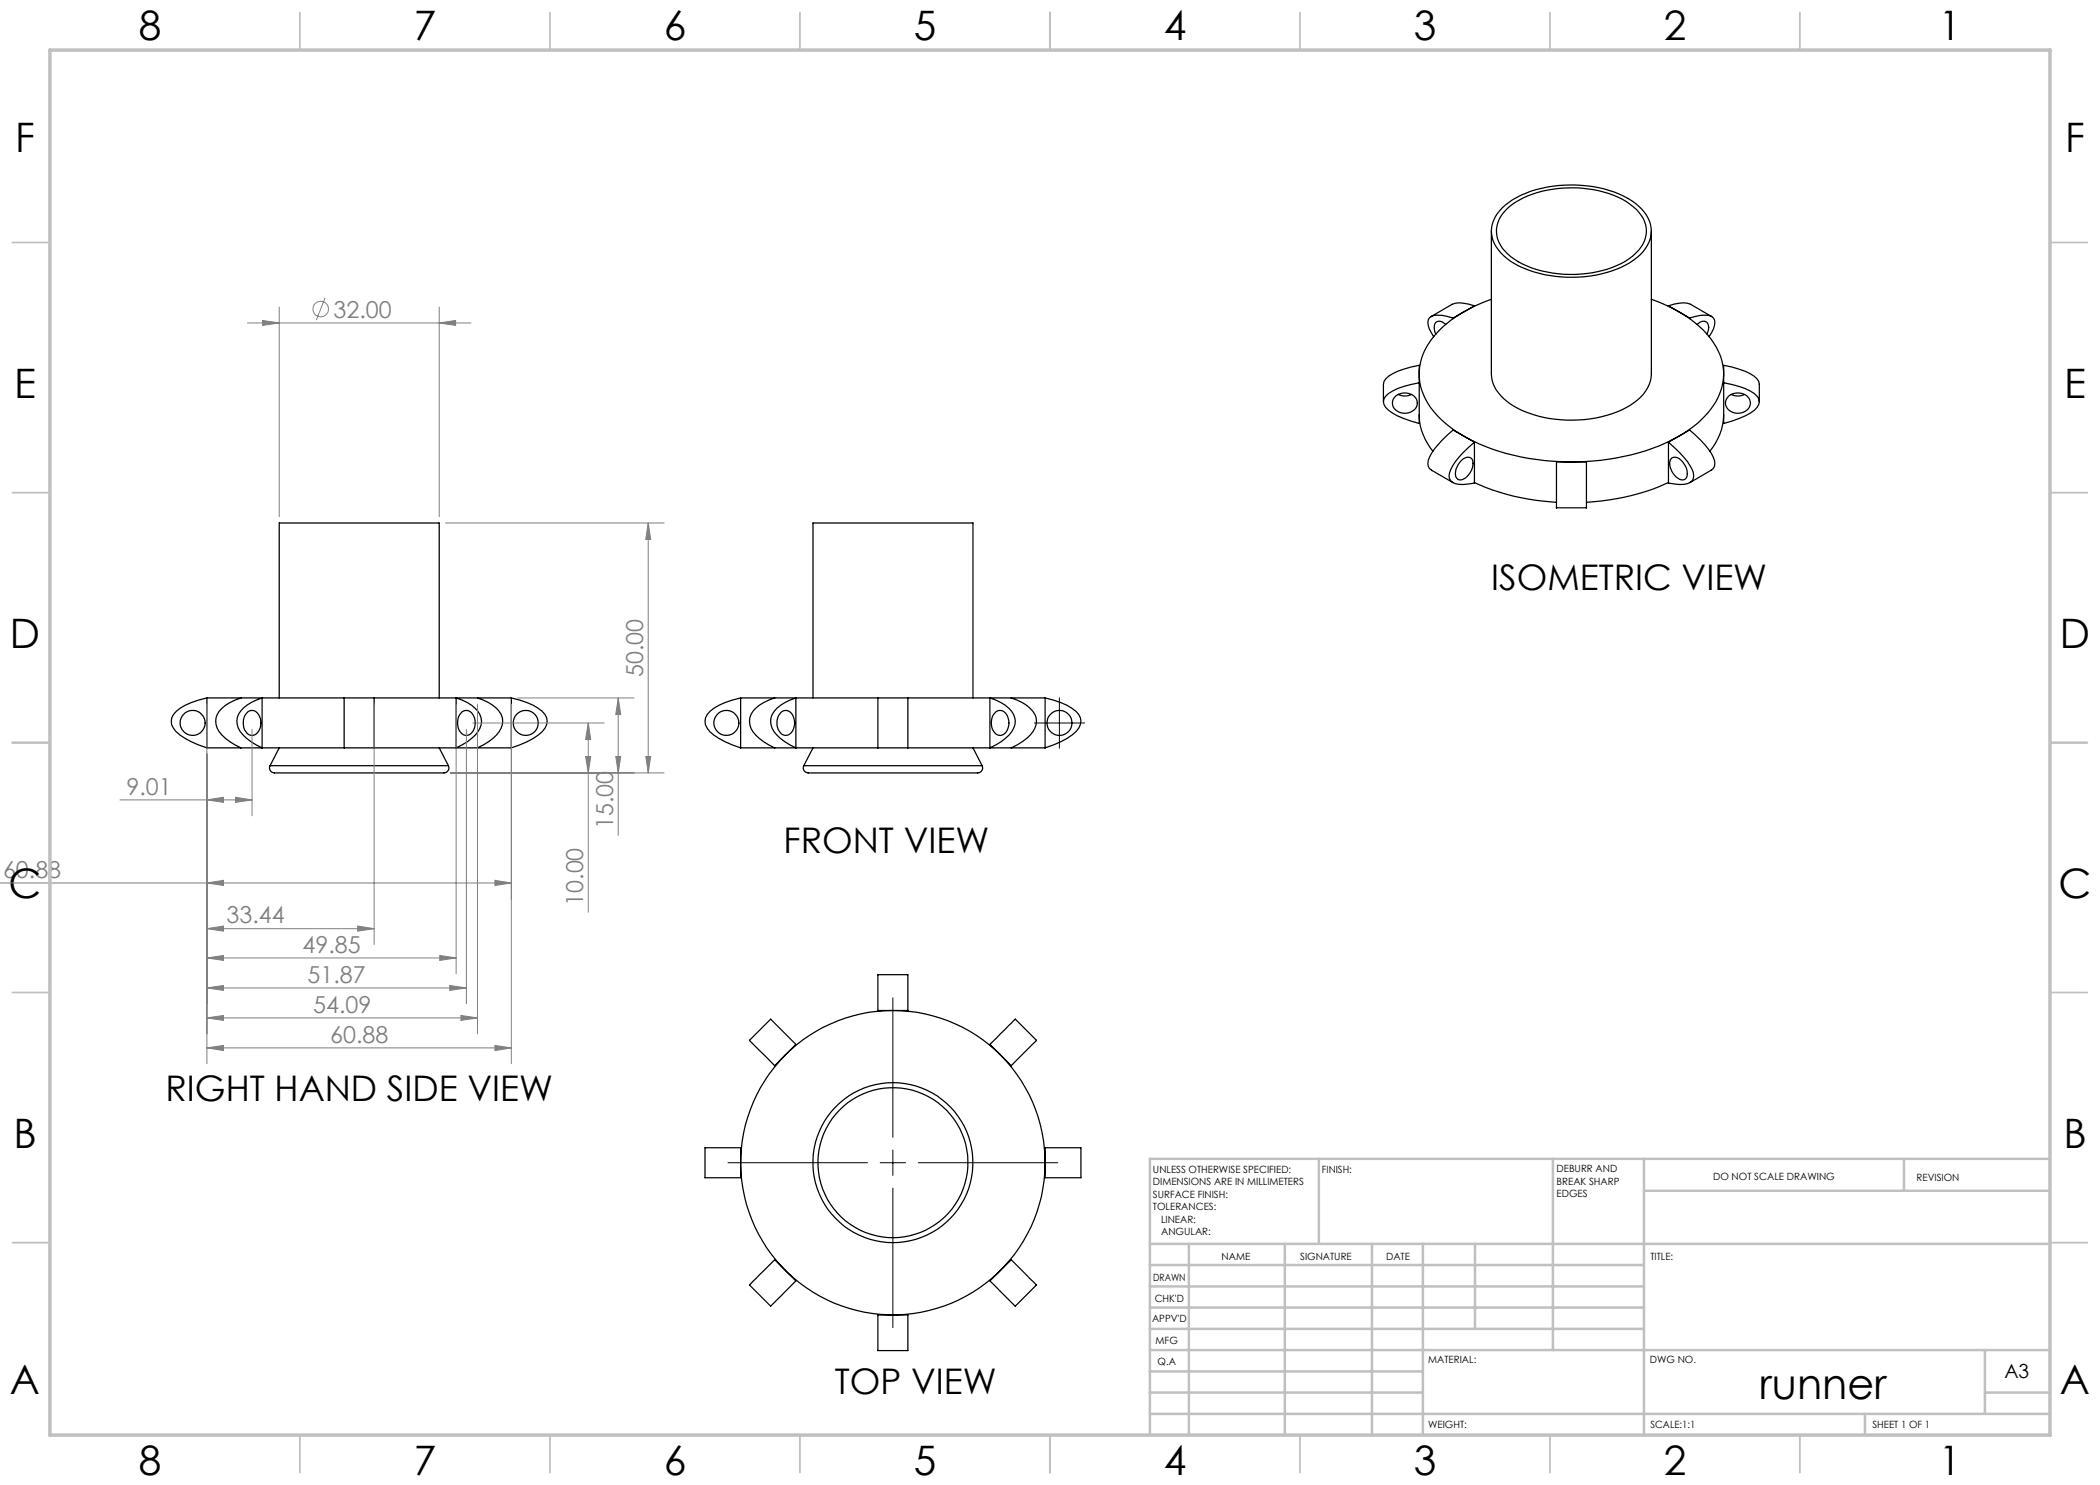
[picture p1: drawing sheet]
<svg xmlns="http://www.w3.org/2000/svg" width="420mm" height="297mm" viewBox="0 0 420 297" stroke-linecap="round" stroke-linejoin="round" font-family="sans-serif">
<g fill="none" stroke="#000" stroke-width=".25">
<path d="M298.3 46.2v28.6a7.5 7.5 0 0 0 3.9 6.1 24.3 24.3 0 0 0 18.1 2.5 15.1 15.1 0 0 0 8.8-5.2 5.8 5.8 0 0 0 1.2-3.4v-28.6M298.3 59.9a25.3 25.3 0 0 0-12 8 11.1 11.1 0 0 0 .5 14.4 27.7 27.7 0 0 0 13 8 49.4 49.4 0 0 0 33.3-1.7 20.5 20.5 0 0 0 10.5-9.1 11.1 11.1 0 0 0-2.1-12.6 26.2 26.2 0 0 0-11.2-7M300.5 41.6a19.8 19.8 0 0 1 13.5-4.6 21.6 21.6 0 0 1 13.1 3.7 6.7 6.7 0 0 1 3 7 9.8 9.8 0 0 1-5.8 5.7 25 25 0 0 1-22.1-1.1 7.3 7.3 0 0 1-3.9-6.9l.2-.7a7.4 7.4 0 0 1 2-3.1zM301.1 42a17.7 17.7 0 0 1 11.9-4.4 20.9 20.9 0 0 1 13 3.2 6.2 6.2 0 0 1 3.1 6.8 10 10 0 0 1-6.6 5.9 23.6 23.6 0 0 1-18.8-1.2 7.5 7.5 0 0 1-4.4-5.8 5.9 5.9 0 0 1 1.8-4.5zM279.1 79.2a2.72 2.72 0 0 1 4.3 1.1 2.32 2.32 0 0 1-3.1 2.3 1.93 1.93 0 0 1-1.7-1.3 1.93 1.93 0 0 1 .5-2.1zM279.6 78.9l1.1 .3 1-.1 .6-.2M283.8 76.5a16.3 16.3 0 0 0-6.1 2.2 1.87 1.87 0 0 0 0 3.3 14.7 14.7 0 0 0 6.1 2.7v-11.6a12.2 12.2 0 0 0-6.7 2.7l-.3 .5-.1 .6v3.5M289.1 64.9a1.32 1.32 0 0 0-2.2-.1v1.1l.3 .9M290.4 60.9l-4.2 2.4M290.5 60.9a3 3 0 0 1 2.2-.3l2.2 .6M290.6 63.6a6.9 6.9 0 0 0-4.3-.4 1.42 1.42 0 0 0-.7 1.9l.3 .7 .8 1.5M290.6 63.6v.1"/>
<path d="M294.9 61.2v.1M294.9 61.2l-4.3 2.4M333.7 61.2v.1M333.7 61.2l4.2 2.4M337.9 63.6a6.9 6.9 0 0 1 4.4-.4 1.45 1.45 0 0 1 .6 1.9l-.2 .7-.9 1.5M337.9 63.6v.1M338.1 60.9a5.4 5.4 0 0 0-4.4 .3M338.1 60.9l4.2 2.4M339.4 64.9a1.32 1.32 0 0 1 2.2-.1l.1 .7-.3 1.3M344.7 76.5a16.4 16.4 0 0 1 6.1 2.2 1.89 1.89 0 0 1 .1 3.3 15.5 15.5 0 0 1-6.2 2.7v-11.6a12.2 12.2 0 0 1 6.7 2.7l.4 .5 .1 .6v3.5M345.7 79.2a2.72 2.72 0 0 1 4.3 1.1 2.32 2.32 0 0 1-3.1 2.3 1.96 1.96 0 0 1-1.7-1.3 1.96 1.96 0 0 1 .5-2.1zM346.3 78.9l1 .3 1-.1 .6-.2"/>
<path d="M283.8 83a11.3 11.3 0 0 0 2.8 7.2M292.1 92.3a1.45 1.45 0 0 1 2.4-.3 3.4 3.4 0 0 1-2.4 4 1.2 1.2 0 0 1-1-1.7l.4-1.2zM292.7 90.5l2.2-2.1v8.2a6.9 6.9 0 0 1-4.4-.1 1.8 1.8 0 0 1-.3-2.6 12.3 12.3 0 0 1 2.5-3.4zM294.9 96.5a44.5 44.5 0 0 0 16.4 4M294.9 88.4l-4.3-2.4a16.3 16.3 0 0 0-5 6.1 1.61 1.61 0 0 0 .7 1.9l4.3 2.5M311.3 92.4h6v9.2h-6zM333.7 96.5a45.4 45.4 0 0 1-16.4 4M333.7 88.4l1.2 1.1a12.1 12.1 0 0 1 3.8 5 1.75 1.75 0 0 1-1.9 2.4h-.9l-2.2-.3zM333.7 88.4l4.2-2.4a17.1 17.1 0 0 1 4.8 5.4 1.8 1.8 0 0 1-.5 2.6l-4.2 2.5M334.2 91.8a1.53 1.53 0 0 1 2.3 .5 3.1 3.1 0 0 1 .7 3.3 1.31 1.31 0 0 1-2-.2 3.1 3.1 0 0 1-1-3.6zM344.7 83a11.5 11.5 0 0 1-2.7 7.2M41.4 139.6h6.8"/>
<path d="M41.4 139.6a11.3 11.3 0 0 0-6.7 3.3 2.55 2.55 0 0 0 .5 3.4 15.3 15.3 0 0 0 6.2 3.3M41.4 139.6v10M48.2 139.6a7.5 7.5 0 0 0-4.7 3.3 3.6 3.6 0 0 0 .9 4.1 11.9 11.9 0 0 0 3.8 2.6M48.2 139.6h4.2M52.4 139.6h16.4M52.4 139.6a7.1 7.1 0 0 0-5 3.9 4.1 4.1 0 0 0 1.9 4.2l1.9 1.3 1.2 .6M52.4 139.6v10M55.8 139.6v-35h32v35M68.8 139.6v10M68.8 139.6h6M74.8 139.6h16.4M74.8 139.6v10"/>
<path d="M91.2 139.6a7.5 7.5 0 0 1 4.8 3.3 3.5 3.5 0 0 1-.9 4.1 11.6 11.6 0 0 1-3.9 2.6M91.2 139.6h4.3M91.2 139.6v10M95.5 139.6h6.8M95.5 139.6a7.1 7.1 0 0 1 5 3.9 4.3 4.3 0 0 1-1.9 4.2l-1.9 1.3-1.2 .6M102.3 139.6a11.2 11.2 0 0 1 6.7 3.3 2.52 2.52 0 0 1-.6 3.4 14.5 14.5 0 0 1-6.1 3.3M102.3 139.6v10M148.1 139.6h6.8M148.1 139.6a11.3 11.3 0 0 0-6.6 3.3 2.55 2.55 0 0 0 .5 3.4 15.3 15.3 0 0 0 6.1 3.3M148.1 139.6v10M154.9 139.6a7.5 7.5 0 0 0-4.7 3.3 3.6 3.6 0 0 0 .9 4.1 11.9 11.9 0 0 0 3.8 2.6M154.9 139.6h4.3"/>
<path d="M159.2 139.6h16.4M159.2 139.6a7.1 7.1 0 0 0-5 3.9 4.1 4.1 0 0 0 1.9 4.2l1.9 1.3 1.2 .6M159.2 139.6v10M162.6 139.6v-35h32v35M175.6 139.6v10M175.6 139.6h6M181.6 139.6h16.4M181.6 139.6v10M198 139.6a7.5 7.5 0 0 1 4.7 3.3 3.5 3.5 0 0 1-.9 4.1 11.6 11.6 0 0 1-3.8 2.6M198 139.6v10M198 139.6h4.2M202.2 139.6h6.8"/>
<path d="M202.2 139.6a7.1 7.1 0 0 1 5 3.9 4.3 4.3 0 0 1-1.8 4.2l-2 1.3-1.2 .6M209 139.6a11.2 11.2 0 0 1 6.7 3.3 2.52 2.52 0 0 1-.5 3.4 14.5 14.5 0 0 1-6.2 3.3M209 139.6v10M41.4 149.6h6.8M48.2 149.6h4.2M49.4 142.6a1.47 1.47 0 0 1 1.4-.5 1.47 1.47 0 0 1 1.1 1.2 2.71 2.71 0 0 1-1.3 3.8 2.1 2.1 0 0 1-2-2.5l.1-.5a2.37 2.37 0 0 1 .7-1.5zM52.4 149.6h16.4M54 153.1a1.16 1.16 0 0 0 .3 1.3 1.16 1.16 0 0 0 1.3 .2h26.1a47.8 47.8 0 0 0 7.6-.2l.4-.5v-.8M54 153.1h35.7M55.8 149.6l-1.8 3.5M68.8 149.6h6M74.8 149.6h16.4"/>
<path d="M87.8 149.6l1.9 3.5M91.2 149.6h4.3M92.2 142.6a1.47 1.47 0 0 1 1.5-.5 1.47 1.47 0 0 1 1.1 1.2 2.71 2.71 0 0 1-1.4 3.8 2.1 2.1 0 0 1-1.9-2.5v-.5a2.37 2.37 0 0 1 .7-1.5zM95.5 149.6h6.8M148.1 149.6h6.8M154.9 149.6h4.3M156.1 142.6a1.56 1.56 0 0 1 1.7-.4 1.56 1.56 0 0 1 1 1.5 2.6 2.6 0 0 1-1.5 3.4 2.1 2.1 0 0 1-1.9-2.5l.2-1.3zM159.2 149.6h16.4M160.8 153.1a1.13 1.13 0 0 0 .2 1.2 1.13 1.13 0 0 0 1.2 .3h32.4a1.71 1.71 0 0 0 1.9-.7l-.1-.8M160.8 153.1h35.6M162.6 149.6l-1.8 3.5M175.6 149.6h6"/>
<path d="M181.6 149.6h16.4M194.6 149.6l1.8 3.5M198 149.6h4.2M199 142.6a1.56 1.56 0 0 1 1.7-.4 1.56 1.56 0 0 1 .9 1.5 2.6 2.6 0 0 1-1.4 3.4 2.1 2.1 0 0 1-1.9-2.5v-.5a2.37 2.37 0 0 1 .7-1.5zM202.2 149.6h6.8M175.6 194.9h6v7.2h-6zM154.1 203.8l5.1 5.1-4.3 4.2-5-5zM202.7 204.1l.4-.3 4.2 4.3-5.1 5-4.2-4.2zM141 229.5h7.1v6h-7.1zM209 229.5h7.2v6h-7.2zM151.9 255l3-3 4.3 4.2-5.1 5-4.2-4.2zM198 256.2l4.2-4.2 5.1 5-4.2 4.2z"/>
<path d="M175.6 263h6v7.1h-6z"/>
<circle cx="38.5" cy="144.6" r="2.5"/>
<circle cx="105.1" cy="144.6" r="2.49"/>
<circle cx="145.3" cy="144.6" r="2.51"/>
<circle cx="211.9" cy="144.6" r="2.49"/>
<circle cx="178.6" cy="232.5" r="30.4"/>
<circle cx="178.6" cy="232.5" r="16"/>
<circle cx="178.6" cy="232.5" r="15"/>
</g>
<g fill="none" stroke="#808080" stroke-width=".2">
<path d="M65 59.6l-1.7 4.4M49.5 64.6h44.7M52.5 64.1l3.3 .5-3.3 .5zM55.8 61.4v41.9M87.8 64.6l3.3-.5v1zM87.8 61.4v41.9M89.1 104.6h43.7M129.6 104.6l.5 3.3h-.9zM129.6 104.6v50M103.5 139.6h23.3M123.6 139.6l.5 3.3h-.9zM123.6 139.6v27.5"/>
<path d="M24 160h26.4M41.4 160l3.3-.5v1zM41.4 140.9v71.9M47.1 159.5l3.3 .5-3.3 .5zM50.4 145.9v17.3M74.8 140.9v48M90.1 154.6h42.7M91.2 140.9v53.9M93.3 145.9v54.9M94.5 144.6h26.3M95.5 140.9v65.9M102.3 140.9v71.9"/>
<path d="M117.1 151.3h1l-.4 3.3zM117.7 144.6l.4 3.3h-1zM117.7 144.6v37.9M123.2 151.3h.9l-.5 3.3zM129.2 151.3h.9l-.5 3.3zM0 176.6h102.3M41.4 176.6l3.3-.5v1zM99 176.1l3.3 .5-3.3 .5zM41.4 185.7l3.3-.5v1zM41.4 191.6l3.3-.5v1zM41.4 197.6l3.3-.5v1zM41.4 185.7h33.4"/>
<path d="M41.4 191.6h49.8M41.4 197.6h51.9M71.5 185.2l3.3 .5-3.3 .5zM87.9 191.1l3.3 .5-3.3 .5zM90 197.1l3.3 .5-3.3 .5zM41.4 203.6l3.3-.5v1zM41.4 209.6l3.3-.5v1zM41.4 203.6h54.1M41.4 209.6h60.9M92.2 203.1l3.3 .5-3.3 .5zM99 209.1l3.3 .5-3.3 .5z"/>
<circle cx="64.1" cy="61.8" r="1.56"/>
</g>
<path d="M211.9 139.6v10M206.9 144.6h10M178.6 199.6v27.9M145.6 232.5h27.9M176 232.5h5.1M178.6 230v5.1M178.6 237.6v27.9M183.7 232.5h27.9" fill="none" stroke="#000" stroke-width=".2"/>
<g fill="none" stroke="#c0c0c0" stroke-width=".35">
<path d="M60 2.5v7.5M110 2.5v7.5M160 2.5v7.5M210 2.5v7.5M260 2.5v7.5M310 2.5v7.5M360 2.5v7.5M2.5 48.5h7.5M410 48.5h7.5M2.5 98.5h7.5M410 98.5h7.5M2.5 148.5h7.5"/>
<path d="M410 148.5h7.5M2.5 198.5h7.5M410 198.5h7.5M2.5 248.5h7.5M410 248.5h7.5M60 287v7.5M110 287v7.5M160 287v7.5M210 287v7.5M260 287v7.5M310 287v7.5M360 287v7.5"/>
</g>
<g fill="none" stroke="#c0c0c0" stroke-width=".5">
<path d="M263.8 231.8v17M310.6 231.8v38.2M328.8 231.8v55.2M328.8 238.2h81.2M380.8 231.8v6.4M410 231.8h-180v55.2M230 248.8h180M230 257.3h98.8M230 253h98.8M237.8 248.8v38.2M257 248.8v38.2M274.4 248.8v38.2"/>
<path d="M284.6 248.8v38.2M295 248.8v17M230 265.8h98.8M230 261.5h98.8M230 278.5h54.6M230 274.3h54.6M230 270h180M397 278.5h13M397 270v12.8M230 282.8h180M373 282.8v4.2"/>
</g>
<path d="M10 10h400v277h-400z" fill="none" stroke="#c0c0c0" stroke-width=".7"/>
<g fill="#808080">
<path d="M41.4 160l3.3-.5v1zM47.1 159.5l3.3 .5-3.3 .5zM41.4 185.7l3.3-.5v1zM71.5 185.2l3.3 .5-3.3 .5zM41.4 191.6l3.3-.5v1zM87.9 191.1l3.3 .5-3.3 .5zM41.4 197.6l3.3-.5v1zM90 197.1l3.3 .5-3.3 .5zM41.4 203.6l3.3-.5v1zM92.2 203.1l3.3 .5-3.3 .5zM41.4 209.6l3.3-.5v1zM99 209.1l3.3 .5-3.3 .5zM52.5 64.1l3.3 .5-3.3 .5zM87.8 64.6l3.3-.5v1zM41.4 176.6l3.3-.5v1zM99 176.1l3.3 .5-3.3 .5z"/>
<path d="M117.1 151.3h1l-.4 3.3zM117.7 144.6l.4 3.3h-1zM123.2 151.3h.9l-.5 3.3zM123.6 139.6l.5 3.3h-.9zM129.2 151.3h.9l-.5 3.3zM129.6 104.6l.5 3.3h-.9z"/>
</g>
<text font-size="8.5" x="351.9" y="279.7">runner</text>
<g font-size="8.1">
<text x="27.7" y="8">8</text>
<text x="82.7" y="8">7</text>
<text x="132.7" y="8">6</text>
<text x="182.7" y="8">5</text>
<text x="232.7" y="8">4</text>
<text x="282.7" y="8">3</text>
<text x="332.7" y="8">2</text>
<text x="387.7" y="8">1</text>
<text x="3" y="30.4">F</text>
<text x="413" y="30.4">F</text>
<text x="2.8" y="79.6">E</text>
<text x="412.8" y="79.6">E</text>
<text x="2" y="129.6">D</text>
<text x="412" y="129.6">D</text>
<text x="1.7" y="179.6">C</text>
<text x="411.7" y="179.6">C</text>
<text x="2.7" y="229.6">B</text>
<text x="412.7" y="229.6">B</text>
<text x="2" y="278.9">A</text>
<text x="412" y="278.9">A</text>
<text x="27.7" y="295">8</text>
<text x="82.7" y="295">7</text>
<text x="132.7" y="295">6</text>
<text x="182.7" y="295">5</text>
<text x="232.7" y="295">4</text>
<text x="282.7" y="295">3</text>
<text x="332.7" y="295">2</text>
<text x="387.7" y="295">1</text>
</g>
<g font-size="7.1">
<text x="298.2" y="118.1">ISOMETRIC VIEW</text>
<text x="156.7" y="170.7">FRONT VIEW</text>
<text x="33.1" y="220.2">RIGHT HAND SIDE VIEW</text>
<text x="167" y="278.8">TOP VIEW</text>
</g>
<g font-size="4.7" fill="#808080">
<text x="66.7" y="63.5">32.00</text>
<text x="128.6" y="135.4" transform="rotate(-90 128.6 135.4)">50.00</text>
<text x="25.3" y="158.9">9.01</text>
<text x="122.6" y="165.8" transform="rotate(-90 122.6 165.8)">15.00</text>
<text x=".6" y="175.5">60.88</text>
<text x="45.3" y="184.7">33.44</text>
<text x="116.6" y="181.2" transform="rotate(-90 116.6 181.2)">10.00</text>
<text x="60.5" y="190.6">49.85</text>
<text x="61.5" y="196.6">51.87</text>
<text x="62.6" y="202.6">54.09</text>
<text x="66" y="208.6">60.88</text>
</g>
<text font-size="3.9" x="400.9" y="275.5">A3</text>
<g font-size="2">
<text x="230.6" y="234.6">UNLESS OTHERWISE SPECIFIED:</text>
<text x="230.6" y="237.1">DIMENSIONS ARE IN MILLIMETERS</text>
<text x="230.6" y="239.6">SURFACE FINISH:</text>
<text x="264.4" y="234.6">FINISH:</text>
<text x="311.3" y="234.5">DEBURR AND</text>
<text x="311.3" y="237">BREAK SHARP</text>
<text x="311.3" y="239.5">EDGES</text>
<text x="342.6" y="236">DO NOT SCALE DRAWING</text>
<text x="383.3" y="236.2">REVISION</text>
<text x="230.6" y="242.1">TOLERANCES:</text>
<text x="232.2" y="244.6">LINEAR:</text>
<text x="232.2" y="247.1">ANGULAR:</text>
<text x="244.3" y="252">NAME</text>
<text x="260" y="251.9">SIGNATURE</text>
<text x="277.2" y="251.9">DATE</text>
<text x="330.1" y="251.9">TITLE:</text>
<text x="230.6" y="256.1">DRAWN</text>
<text x="230.9" y="260.3">CHK'D</text>
<text x="230.4" y="264.4">APPV'D</text>
<text x="231.1" y="268.8">MFG</text>
<text x="231.5" y="273">Q.A</text>
<text x="285.6" y="272.5">MATERIAL:</text>
<text x="330" y="272.5">DWG NO.</text>
<text x="285.6" y="285.5">WEIGHT:</text>
<text x="330.1" y="285.6">SCALE:1:1</text>
<text x="374.5" y="285.6">SHEET 1 OF 1</text>
</g>
</svg>
